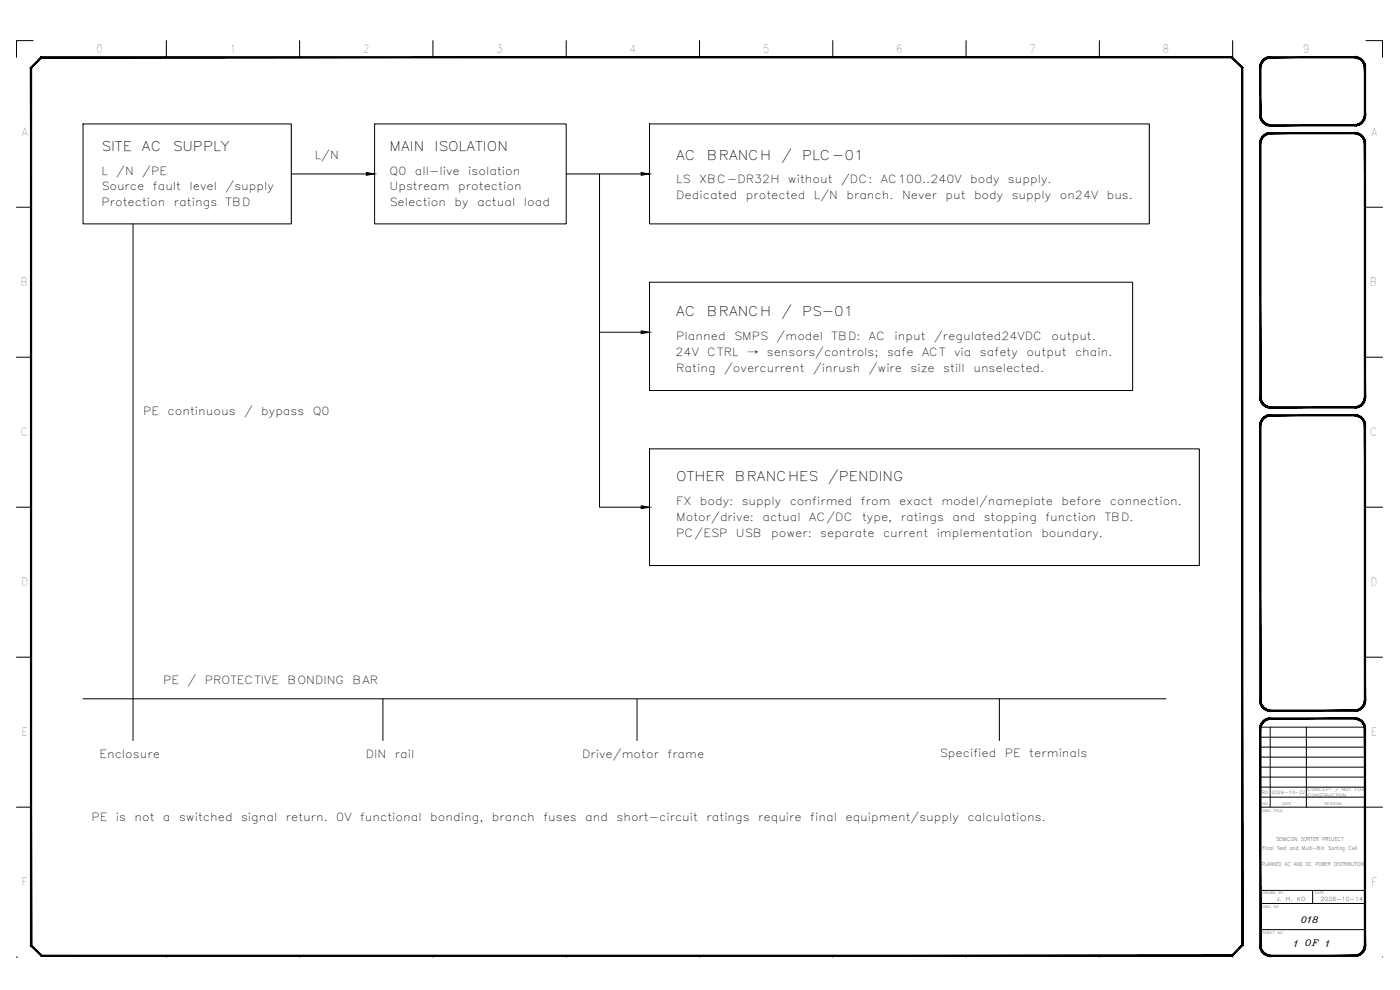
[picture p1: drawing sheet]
<svg xmlns="http://www.w3.org/2000/svg" width="420mm" height="297mm" viewBox="0 0 420 297" stroke-linecap="round" stroke-linejoin="round" font-family="sans-serif">
<g fill="none" stroke="#000" stroke-width=".3">
<path d="M9.9 12.2h-5v5M49.9 12.2v5M89.9 12.2v5M129.9 12.2v5M169.9 12.2v5M209.9 12.2v5M249.9 12.2v5M289.9 12.2v5M329.9 12.2v5M369.9 12.2v5M409.9 12.2h5v5M24.9 37.2h62.5v30h-62.5z"/>
<path d="M112.4 37.2h57.5v30h-57.5zM194.9 37.2h150v30h-150zM372.8 20.3v17.6M87.4 52.2h22.5M169.9 52.2h22.5M179.9 52.2v47.5h12.5M4.9 62.2h4.4M39.9 67.2v155M409.9 62.2h5M179.9 99.7v52.5h12.5M194.9 84.7h145v32.5h-145zM4.9 107.2h4.4"/>
<path d="M409.9 107.2h5M194.9 134.7h165v35h-165zM4.9 152.2h4.4M409.9 152.2h5M4.9 197.2h4.4M409.9 197.2h5M24.9 209.7h325M114.9 209.7v12.5M191.2 209.7v12.5M299.9 209.7v12.5M378.3 218.2h31.4M381.2 218.2v24"/>
<path d="M392.1 218.2v24M378.2 239.2h31.4M378.3 236.2h31.3M378.3 233.2h31.3M378.3 230.2h31.3M378.3 227.2h31.4M378.3 224.2h31.4M378.3 221.2h31.4M4.9 242.2h4.4M372.8 259.4v24.2M378.2 242.2h31.4M409.9 242.2h5"/>
<path d="M378.2 278.9h31.4M378.2 271.1h31.4M378.2 267.2h31.4M393.9 267.2v3.9M4.9 287.2h.1M49.9 286.8v.4M89.9 286.8v.4M129.9 286.8v.4M169.9 286.8v.4M209.9 286.8v.4M249.9 286.8v.4M289.9 286.8v.4"/>
<path d="M329.9 286.8v.4M369.9 286.5v.7M414.9 287.2h.1"/>
</g>
<g fill="#000" stroke="#000" stroke-width=".3">
<path d="M109.9 51.8l2.5 .4-2.5 .4zM192.4 51.8l2.5 .4-2.5 .4zM192.4 99.3l2.5 .4-2.5 .4zM192.4 151.8l2.5 .4-2.5 .4z"/>
<path d="M380.9 17h.5v.4zM380.9 17v.4h.5zM380.4 17.2l.5-.2v.4zM380.4 17.2l.1 .3 .4-.1zM379.9 17.3l.5-.1 .1 .3zM379.9 17.3l.2 .4 .4-.2zM379.4 17.6l.5-.3 .2 .4zM379.4 17.6l.3 .3 .4-.2zM379 18l.4-.4 .3 .3zM379 18l.3 .2 .4-.3zM379 18l.3 .2-.6 .2zM378.7 18.4l.3 .2 .3-.4zM378.7 18.4l.3 .2-.6 .2zM378.4 18.8l.4 .2 .2-.4zM378.4 18.8l.4 .2-.6 .3zM378.2 19.3l.4 .1 .2-.4zM378.2 19.3l.4 .1-.5 .4zM378.1 19.8l.4 .1 .1-.5zM378.1 19.8l.4 .1-.5 .4zM378.5 19.9l-.5 .4h.4z"/>
<path d="M381.4 17.4h25.1v-.4zM381.4 17h25.1l-25.1 .4z"/>
<path d="M378 34.5h.4l-.3 .5zM378.4 34.5l-.3 .5 .4-.1zM378.1 35l.4-.1-.3 .6zM378.5 34.9l-.3 .6 .4-.1zM378.2 35.5l.4-.1-.2 .6zM378.6 35.4l-.2 .6 .4-.2zM378.4 36l.4-.2-.1 .6zM378.8 35.8l-.1 .6 .3-.2zM378.7 36.4l.3-.2v.6zM379 36.2v.6l.3-.3zM379 36.8l.3-.3 .1 .7zM379.3 36.5l.1 .7 .3-.4zM379.7 36.8l.2 .6-.5-.2zM379.7 36.8l.2 .6 .2-.3zM380.1 37.1l.3 .5-.5-.2zM380.1 37.1l.3 .5 .1-.3zM380.5 37.3l.4 .5-.5-.2zM380.5 37.3l.4 .5v-.4zM380.9 37.4l.5 .4h-.5zM380.9 37.4l.5 .4v-.4z"/>
<path d="M378 20.3l.4 14.2v-14.2zM378 20.3l.4 14.2h-.4z"/>
<path d="M380.9 39.8h.5v.3zM380.9 39.8v.4l.5-.1zM380.4 39.9l.5-.1v.4zM380.4 39.9l.1 .4 .4-.1zM379.9 40.1l.5-.2 .1 .4zM379.9 40.1l.2 .4 .4-.2zM379.4 40.4l.5-.3 .2 .4zM379.4 40.4l.3 .3 .4-.2zM379 40.7l.4-.3 .3 .3zM379 40.7l.3 .3 .4-.3zM379 40.7l.3 .3-.6 .1zM378.7 41.1l.3 .3 .3-.4zM378.7 41.1l.3 .3-.6 .2zM378.4 41.6l.4 .2 .2-.4zM378.4 41.6l.4 .2-.6 .3zM378.2 42.1l.4 .1 .2-.4zM378.2 42.1l.4 .1-.5 .4zM378.1 42.6h.4l.1-.4zM378.1 42.6h.4l-.5 .5zM378.5 42.6l-.5 .5h.4z"/>
<path d="M381.4 37.8h25.1v-.4zM381.4 37.4h25.1l-25.1 .4z"/>
<path d="M406.5 37.4l.5 .4h-.5zM406.5 37.4l.5 .4v-.4zM407 37.4l.5 .2-.5 .2zM407 37.4l.5 .2-.1-.3zM407.4 37.3l.6 .1-.5 .2zM407.4 37.3l.6 .1-.2-.3zM407.8 37.1l.7 .1-.5 .2zM407.8 37.1l.7 .1-.3-.4zM408.2 36.8h.7l-.4 .4zM408.2 36.8h.7l-.3-.3zM408.6 36.5l.6-.1-.3 .4zM408.9 36.2l-.3 .3 .6-.1zM408.9 36.2l.6-.2-.3 .4zM409.1 35.8l-.2 .4 .6-.2zM409.1 35.8l.6-.3-.2 .5zM409.3 35.4l-.2 .4 .6-.3zM409.3 35.4l.5-.4-.1 .5zM409.4 34.9l-.1 .5 .5-.4zM409.8 34.5v.5l-.4-.1zM409.5 34.5l-.1 .4 .4-.4z"/>
<path d="M409.5 20.3l.3 14.2v-14.2zM409.5 20.3l.3 14.2h-.3z"/>
<path d="M409.8 19.8v.5h-.3zM409.4 19.9l.1 .4 .3-.5zM409.7 19.3l.1 .5-.4 .1zM409.3 19.4l.1 .5 .3-.6zM409.5 18.8l.2 .5-.4 .1zM409.1 19l.2 .4 .2-.6zM409.2 18.4l.3 .4-.4 .2zM408.9 18.6l.2 .4 .1-.6zM408.9 18l.3 .4-.3 .2zM408.9 18l-.3 .2 .3 .4zM408.5 17.6l.4 .4-.3 .2zM408.5 17.6l-.3 .3 .4 .3zM408 17.3l.5 .3-.3 .3zM408 17.3l-.2 .4 .4 .2zM407.5 17.2l.5 .1-.2 .4zM407.5 17.2l-.1 .3 .4 .2zM407 17l.5 .2-.1 .3zM407 17v.4l.4 .1zM406.5 17h.5v.4zM406.5 17v.4h.5z"/>
<path d="M378 43.1l.4 76v-76zM378 43.1l.4 76h-.4z"/>
<path d="M381.4 40.1h25.1v-.3zM381.4 39.8h25.1l-25.1 .3z"/>
<path d="M409.5 43.1l.3 76v-76zM409.5 43.1l.3 76h-.3z"/>
<path d="M409.8 42.6v.5h-.3zM409.4 42.6l.1 .5 .3-.5zM409.7 42.1l.1 .5h-.4zM409.3 42.2l.1 .4 .3-.5zM409.5 41.6l.2 .5-.4 .1zM409.1 41.8l.2 .4 .2-.6zM409.2 41.1l.3 .5-.4 .2zM408.9 41.4l.2 .4 .1-.7zM408.9 40.7l.3 .4-.3 .3zM408.9 40.7l-.3 .3 .3 .4zM408.5 40.4l.4 .3-.3 .3zM408.5 40.4l-.3 .3 .4 .3zM408 40.1l.5 .3-.3 .3zM408 40.1l-.2 .4 .4 .2zM407.5 39.9l.5 .2-.2 .4zM407.5 39.9l-.1 .4 .4 .2zM407 39.8l.5 .1-.1 .4zM407 39.8v.4l.4 .1zM406.5 39.8h.5v.4zM406.5 39.8v.3l.5 .1z"/>
<path d="M378 119.1h.4l-.3 .5zM378.4 119.1l-.3 .5h.4zM378.1 119.6h.4l-.3 .5zM378.5 119.6l-.3 .5 .4-.1zM378.2 120.1l.4-.1-.2 .6zM378.6 120l-.2 .6 .4-.2zM378.4 120.6l.4-.2-.1 .7zM378.8 120.4l-.1 .7 .3-.3zM378.7 121.1l.3-.3v.7zM379 120.8v.7l.3-.3zM379 121.5l.3-.3 .1 .6zM379.3 121.2l.1 .6 .3-.3zM379.7 121.5l.2 .6-.5-.3zM379.7 121.5l.2 .6 .2-.4zM380.1 121.7l.3 .6-.5-.2zM380.1 121.7l.3 .6 .1-.4zM380.5 121.9l.4 .5-.5-.1zM380.5 121.9l.4 .5v-.4zM380.9 122l.5 .4h-.5zM380.9 122l.5 .4v-.4z"/>
<path d="M378 127.7l.4 82.4v-82.4zM378 127.7l.4 82.4h-.4z"/>
<path d="M381.4 122v.4l25.1-.4zM381.4 122.4l25.1-.4v.4z"/>
<path d="M381.4 124.4v.4l25.1-.4zM381.4 124.8l25.1-.4v.4z"/>
<path d="M380.9 124.5l.5-.1v.4zM380.9 124.5v.3h.5zM380.4 124.6l.5-.1v.3zM380.4 124.6l.1 .3 .4-.1zM379.9 124.8l.5-.2 .1 .3zM379.9 124.8l.2 .3 .4-.2zM379.4 125l.5-.2 .2 .3zM379.4 125l.3 .4 .4-.3zM379 125.4l.4-.4 .3 .4zM379 125.4l.3 .3 .4-.3zM379 125.4l.3 .3-.6 .1zM378.7 125.8l.3 .2 .3-.3zM378.7 125.8l.3 .2-.6 .2zM378.4 126.2l.4 .2 .2-.4zM378.4 126.2l.4 .2-.6 .3zM378.2 126.7l.4 .1 .2-.4zM378.2 126.7l.4 .1-.5 .4zM378.1 127.2l.4 .1 .1-.5zM378.1 127.2l.4 .1-.5 .4zM378.5 127.3l-.5 .4h.4z"/>
<path d="M406.5 122l.5 .4h-.5zM406.5 122l.5 .4v-.4zM407 122l.5 .3-.5 .1zM407 122l.5 .3-.1-.4zM407.4 121.9l.6 .2-.5 .2zM407.4 121.9l.6 .2-.2-.4zM407.8 121.7l.7 .1-.5 .3zM407.8 121.7l.7 .1-.3-.3zM408.2 121.5h.7l-.4 .3zM408.2 121.5h.7l-.3-.3zM408.6 121.2l.6-.1-.3 .4zM408.9 120.8l-.3 .4 .6-.1zM408.9 120.8l.6-.2-.3 .5zM409.1 120.4l-.2 .4 .6-.2zM409.1 120.4l.6-.3-.2 .5zM409.3 120l-.2 .4 .6-.3zM409.3 120l.5-.4-.1 .5zM409.4 119.6l-.1 .4 .5-.4zM409.8 119.1v.5h-.4zM409.5 119.1l-.1 .5 .4-.5z"/>
<path d="M409.8 127.2v.5h-.3zM409.4 127.3l.1 .4 .3-.5zM409.7 126.7l.1 .5-.4 .1zM409.3 126.8l.1 .5 .3-.6zM409.5 126.2l.2 .5-.4 .1zM409.1 126.4l.2 .4 .2-.6zM409.2 125.8l.3 .4-.4 .2zM408.9 126l.2 .4 .1-.6zM408.9 125.4l.3 .4-.3 .2zM408.9 125.4l-.3 .3 .3 .3zM408.5 125l.4 .4-.3 .3zM408.5 125l-.3 .4 .4 .3zM408 124.8l.5 .2-.3 .4zM408 124.8l-.2 .3 .4 .3zM407.5 124.6l.5 .2-.2 .3zM407.5 124.6l-.1 .3 .4 .2zM407 124.5l.5 .1-.1 .3zM407 124.5v.3l.4 .1zM406.5 124.4l.5 .1v.3zM406.5 124.4v.4h.5z"/>
<path d="M409.5 127.7l.3 82.4v-82.4zM409.5 127.7l.3 82.4h-.3z"/>
<path d="M378 210.1h.4l-.3 .5zM378.4 210.1l-.3 .5h.4zM378.1 210.6h.4l-.3 .5zM378.5 210.6l-.3 .5 .4-.1zM378.2 211.1l.4-.1-.2 .6zM378.6 211l-.2 .6 .4-.2zM378.4 211.6l.4-.2-.1 .7zM378.8 211.4l-.1 .7 .3-.3zM378.7 212.1l.3-.3v.7zM379 211.8v.7l.3-.3zM379 212.5l.3-.3 .1 .6zM379.3 212.2l.1 .6 .3-.3zM379.7 212.5l.2 .6-.5-.3zM379.7 212.5l.2 .6 .2-.4zM380.1 212.7l.3 .6-.5-.2zM380.1 212.7l.3 .6 .1-.4zM380.5 212.9l.4 .5-.5-.1zM380.5 212.9l.4 .5v-.4zM380.9 213l.5 .4h-.5zM380.9 213l.5 .4v-.4z"/>
<path d="M378 218.7l.4 64.9v-64.9zM378 218.7l.4 64.9h-.4z"/>
<path d="M381.4 213v.4l25.1-.4zM381.4 213.4l25.1-.4v.4z"/>
<path d="M381.4 215.4v.4l25.1-.4zM381.4 215.8l25.1-.4v.4z"/>
<path d="M380.9 215.4h.5v.4zM380.9 215.4v.4h.5zM380.4 215.6l.5-.2v.4zM380.4 215.6l.1 .3 .4-.1zM379.9 215.8l.5-.2 .1 .3zM379.9 215.8l.2 .3 .4-.2zM379.4 216l.5-.2 .2 .3zM379.4 216l.3 .4 .4-.3zM379 216.4l.4-.4 .3 .4zM379 216.4l.3 .3 .4-.3zM379 216.4l.3 .3-.6 .1zM378.7 216.8l.3 .2 .3-.3zM378.7 216.8l.3 .2-.6 .2zM378.4 217.2l.4 .2 .2-.4zM378.4 217.2l.4 .2-.6 .3zM378.2 217.7l.4 .1 .2-.4zM378.2 217.7l.4 .1-.5 .4zM378.1 218.2l.4 .1 .1-.5zM378.1 218.2l.4 .1-.5 .4zM378.5 218.3l-.5 .4h.4z"/>
<path d="M406.5 213l.5 .4h-.5zM406.5 213l.5 .4v-.4zM407 213l.5 .3-.5 .1zM407 213l.5 .3-.1-.4zM407.4 212.9l.6 .2-.5 .2zM407.4 212.9l.6 .2-.2-.4zM407.8 212.7l.7 .1-.5 .3zM407.8 212.7l.7 .1-.3-.3zM408.2 212.5h.7l-.4 .3zM408.2 212.5h.7l-.3-.3zM408.6 212.2l.6-.1-.3 .4zM408.9 211.8l-.3 .4 .6-.1zM408.9 211.8l.6-.2-.3 .5zM409.1 211.4l-.2 .4 .6-.2zM409.1 211.4l.6-.3-.2 .5zM409.3 211l-.2 .4 .6-.3zM409.3 211l.5-.4-.1 .5zM409.4 210.6l-.1 .4 .5-.4zM409.8 210.1v.5h-.4zM409.5 210.1l-.1 .5 .4-.5z"/>
<path d="M409.8 218.2v.5h-.3zM409.4 218.3l.1 .4 .3-.5zM409.7 217.7l.1 .5-.4 .1zM409.3 217.8l.1 .5 .3-.6zM409.5 217.2l.2 .5-.4 .1zM409.1 217.4l.2 .4 .2-.6zM409.2 216.8l.3 .4-.4 .2zM408.9 217l.2 .4 .1-.6zM408.9 216.4l.3 .4-.3 .2zM408.9 216.4l-.3 .3 .3 .3zM408.5 216l.4 .4-.3 .3zM408.5 216l-.3 .4 .4 .3zM408 215.8l.5 .2-.3 .4zM408 215.8l-.2 .3 .4 .3zM407.5 215.6l.5 .2-.2 .3zM407.5 215.6l-.1 .3 .4 .2zM407 215.4l.5 .2-.1 .3zM407 215.4v.4l.4 .1zM406.5 215.4h.5v.4zM406.5 215.4v.4h.5z"/>
<path d="M409.5 218.7l.3 64.9v-64.9zM409.5 218.7l.3 64.9h-.3z"/>
<path d="M372.6 20.4v263.2l.4 .1zM372.6 20.4l.4-.2v263.5zM369.6 17.4l3 3 .4-.2zM369.8 17l3.2 3.2-3.4-2.8zM12.5 17.4h357.1l.2-.4zM12.4 17h357.4l-357.3 .4zM12.4 17l-2.9 3.4 3-3zM12.4 17l-2.9 3.4-.4-.2zM9.1 20.2l.4 263.4v-263.2zM9.1 20.2l.4 263.4-.4 .1zM9.1 283.7l3.4 2.9-3-3zM9.1 283.7l3.4 2.9-.1 .4zM12.5 286.6l-.1 .4 357.2-.4zM12.4 287l357.2-.4 .2 .4zM369.6 286.6l.2 .4 2.8-3.4zM372.6 283.6l.4 .1-3.2 3.3z"/>
<path d="M378 283.6h.4l-.3 .6zM378.4 283.6l-.3 .6 .4-.1zM378.1 284.2l.4-.1-.3 .6zM378.5 284.1l-.3 .6 .4-.1zM378.2 284.7l.4-.1-.2 .6zM378.6 284.6l-.2 .6 .4-.2zM378.4 285.2l.4-.2-.1 .6zM378.8 285l-.1 .6 .3-.2zM378.7 285.6l.3-.2v.6zM379 285.4v.6l.3-.3zM379 286l.3-.3 .1 .6zM379.3 285.7l.1 .6 .3-.3zM379.7 286l.2 .6-.5-.3zM379.7 286l.2 .6 .2-.3zM380.1 286.3l.3 .5-.5-.2zM380.1 286.3l.3 .5 .1-.4zM380.5 286.4l.4 .5-.5-.1zM380.5 286.4l.4 .5v-.4zM380.9 286.5l.5 .5-.5-.1zM380.9 286.5l.5 .5v-.4z"/>
<path d="M381.4 286.6v.4l25.1-.4zM381.4 287l25.1-.4v.4z"/>
<path d="M406.5 286.6l.5 .3-.5 .1zM406.5 286.6l.5 .3v-.4zM407 286.5l.5 .3-.5 .1zM407 286.5l.5 .3-.1-.4zM407.4 286.4l.6 .2-.5 .2zM407.4 286.4l.6 .2-.2-.3zM407.8 286.3h.7l-.5 .3zM407.8 286.3h.7l-.3-.3zM408.2 286h.7l-.4 .3zM408.2 286h.7l-.3-.3zM408.6 285.7l.6-.1-.3 .4zM408.9 285.4l-.3 .3 .6-.1zM408.9 285.4l.6-.2-.3 .4zM409.1 285l-.2 .4 .6-.2zM409.1 285l.6-.3-.2 .5zM409.3 284.6l-.2 .4 .6-.3zM409.3 284.6l.5-.4-.1 .5zM409.4 284.1l-.1 .5 .5-.4zM409.8 283.6v.6l-.4-.1zM409.5 283.6l-.1 .5 .4-.5z"/>
</g>
<g font-size="4">
<text x="30.4" y="45.4">SITE</text>
<text x="42.6" y="45.4">AC</text>
<text x="51.8" y="45.4">SUPPLY</text>
<text x="116.9" y="45.4">MAIN</text>
<text x="130.4" y="45.4">ISOLATION</text>
<text x="202.9" y="47.9">AC</text>
<text x="212.2" y="47.9">BRANCH</text>
<text x="234.5" y="47.9">/</text>
<text x="240.7" y="47.9">PLC-01</text>
<text x="202.9" y="94.9">AC</text>
<text x="212.2" y="94.9">BRANCH</text>
<text x="234.5" y="94.9">/</text>
<text x="240.7" y="94.9">PS-01</text>
<text x="202.9" y="144.4">OTHER</text>
<text x="220.6" y="144.4">BRANCHES</text>
<text x="248.5" y="144.4">/PENDING</text>
</g>
<g font-size="3.4">
<text x="29" y="15.9">0</text>
<text x="69.2" y="15.9">1</text>
<text x="109" y="15.9">2</text>
<text x="149" y="15.9">3</text>
<text x="189" y="16">4</text>
<text x="229" y="15.9">5</text>
<text x="269" y="15.9">6</text>
<text x="309" y="15.9">7</text>
<text x="349" y="15.9">8</text>
<text x="391" y="15.9">9</text>
<text x="6.4" y="40.9">A</text>
<text x="411.4" y="40.9">A</text>
<text x="94.5" y="47.6">L/N</text>
<text x="30.4" y="52.4">L</text>
<text x="34.9" y="52.4">/N</text>
<text x="42.7" y="52.4">/PE</text>
<text x="116.9" y="52.4">Q0</text>
<text x="124.5" y="52.4">all-live</text>
<text x="140.5" y="52.4">isolation</text>
<text x="30.4" y="57.1">Source</text>
<text x="45.9" y="57.1">fault</text>
<text x="56.9" y="57.1">level</text>
<text x="67.7" y="57.1">/supply</text>
<text x="116.9" y="57.1">Upstream</text>
<text x="137.5" y="57.1">protection</text>
<text x="202.9" y="54.9">LS</text>
<text x="202.9" y="59.8">Dedicated</text>
<text x="209.8" y="54.9">XBC-DR32H</text>
<text x="223.8" y="59.8">protected</text>
<text x="236.5" y="54.9">without</text>
<text x="244.3" y="59.8">L/N</text>
<text x="252.5" y="54.9">/DC:</text>
<text x="254" y="59.8">branch.</text>
<text x="264.4" y="54.9">AC100..240V</text>
<text x="270.7" y="59.8">Never</text>
<text x="283.7" y="59.8">put</text>
<text x="291.2" y="54.9">body</text>
<text x="292.3" y="59.8">body</text>
<text x="302.5" y="54.9">supply.</text>
<text x="303.7" y="59.8">supply</text>
<text x="318" y="59.8">on24V</text>
<text x="332.1" y="59.8">bus.</text>
<text x="30.4" y="61.9">Protection</text>
<text x="52.2" y="61.9">ratings</text>
<text x="67.7" y="61.9">TBD</text>
<text x="116.9" y="61.9">Selection</text>
<text x="136.4" y="61.9">by</text>
<text x="143.2" y="61.9">actual</text>
<text x="157.2" y="61.9">load</text>
<text x="6.3" y="85.9">B</text>
<text x="411.3" y="85.9">B</text>
<text x="202.9" y="101.9">Planned</text>
<text x="220.3" y="101.9">SMPS</text>
<text x="233.1" y="101.9">/model</text>
<text x="249.6" y="101.9">TBD:</text>
<text x="260.8" y="101.9">AC</text>
<text x="268.5" y="101.9">input</text>
<text x="280.3" y="101.9">/regulated24VDC</text>
<text x="315.6" y="101.9">output.</text>
<text x="202.8" y="106.9">24V</text>
<text x="212.3" y="106.9">CTRL</text>
<text x="224.2" y="106.9">→</text>
<text x="230.2" y="106.9">sensors/controls;</text>
<text x="266.2" y="106.9">safe</text>
<text x="276.7" y="106.9">ACT</text>
<text x="286.4" y="106.9">via</text>
<text x="294.1" y="106.9">safety</text>
<text x="308" y="106.9">output</text>
<text x="322.6" y="106.9">chain.</text>
<text x="202.9" y="111.7">Rating</text>
<text x="217.3" y="111.7">/overcurrent</text>
<text x="244" y="111.7">/inrush</text>
<text x="260.7" y="111.7">/wire</text>
<text x="273.3" y="111.7">size</text>
<text x="283.1" y="111.7">still</text>
<text x="292.1" y="111.7">unselected.</text>
<text x="42.9" y="124.4">PE</text>
<text x="50.3" y="124.4">continuous</text>
<text x="73.2" y="124.4">/</text>
<text x="78.4" y="124.4">bypass</text>
<text x="93.9" y="124.4">Q0</text>
<text x="6.3" y="130.9">C</text>
<text x="411.3" y="130.9">C</text>
<text x="202.9" y="151.4">FX</text>
<text x="210" y="151.4">body:</text>
<text x="222.6" y="151.4">supply</text>
<text x="237" y="151.4">confirmed</text>
<text x="258.4" y="151.4">from</text>
<text x="269.8" y="151.4">exact</text>
<text x="282.5" y="151.4">model/nameplate</text>
<text x="318.6" y="151.4">before</text>
<text x="333.1" y="151.4">connection.</text>
<text x="202.9" y="156.2">Motor/drive:</text>
<text x="202.9" y="161.1">PC/ESP</text>
<text x="220.9" y="161.1">USB</text>
<text x="228.8" y="156.2">actual</text>
<text x="231.4" y="161.1">power:</text>
<text x="242.9" y="156.2">AC/DC</text>
<text x="246.2" y="161.1">separate</text>
<text x="258.7" y="156.2">type,</text>
<text x="265" y="161.1">current</text>
<text x="270.3" y="156.2">ratings</text>
<text x="281.1" y="161.1">implementation</text>
<text x="285.9" y="156.2">and</text>
<text x="295.2" y="156.2">stopping</text>
<text x="312.5" y="161.1">boundary.</text>
<text x="313.7" y="156.2">function</text>
<text x="331.5" y="156.2">TBD.</text>
<text x="6.4" y="175.9">D</text>
<text x="411.4" y="175.9">D</text>
<text x="48.9" y="205.4">PE</text>
<text x="56.3" y="205.4">/</text>
<text x="61.4" y="205.4">PROTECTIVE</text>
<text x="86.3" y="205.4">BONDING</text>
<text x="105.8" y="205.4">BAR</text>
<text x="6.5" y="220.9">E</text>
<text x="411.5" y="220.9">E</text>
<text x="29.9" y="227.4">Enclosure</text>
<text x="109.8" y="227.4">DIN</text>
<text x="118.5" y="227.4">rail</text>
<text x="174.7" y="227.4">Drive/motor</text>
<text x="200.3" y="227.4">frame</text>
<text x="282.1" y="227.2">Specified</text>
<text x="301.6" y="227.2">PE</text>
<text x="308.9" y="227.2">terminals</text>
<text x="27.4" y="246.4">PE</text>
<text x="34.8" y="246.4">is</text>
<text x="40.3" y="246.4">not</text>
<text x="48.9" y="246.4">a</text>
<text x="53.7" y="246.4">switched</text>
<text x="72.3" y="246.4">signal</text>
<text x="85.8" y="246.4">return.</text>
<text x="100.9" y="246.4">0V</text>
<text x="108" y="246.4">functional</text>
<text x="129.1" y="246.4">bonding,</text>
<text x="147.6" y="246.4">branch</text>
<text x="163.1" y="246.4">fuses</text>
<text x="175.6" y="246.4">and</text>
<text x="185" y="246.4">short-circuit</text>
<text x="212" y="246.4">ratings</text>
<text x="227.5" y="246.4">require</text>
<text x="243.2" y="246.4">final</text>
<text x="253.7" y="246.4">equipment/supply</text>
<text x="290.3" y="246.4">calculations.</text>
<text x="6.6" y="265.9">F</text>
<text x="411.6" y="265.9">F</text>
</g>
<g font-size="2.7">
<text x="390.5" y="276.8">018</text>
<text x="388.4" y="284">1</text>
<text x="391.7" y="283.9">OF</text>
<text x="397.9" y="284">1</text>
</g>
<g font-size="1.7">
<text x="383.1" y="270.3">J.</text>
<text x="385.9" y="270.3">H.</text>
<text x="389.2" y="270.3">KO</text>
<text x="396.3" y="270.3">2026-10-14</text>
</g>
<g font-size="1.6">
<text x="378.9" y="254.9">Final Test and Multi-Bin Sorting Cell</text>
<text x="383" y="252.4">SEMICON SORTER PROJECT</text>
<text x="378.7" y="260">PLANNED AC AND DC POWER DISTRIBUTION</text>
</g>
<g font-size="1.3">
<text x="378.7" y="238.3">R0</text>
<text x="381.6" y="238.3">2026-10-22</text>
<text x="392.4" y="237.3">CONCEPT</text>
<text x="392.4" y="239">CONSTRUCTION</text>
<text x="400.7" y="237.3">/</text>
<text x="402.7" y="237.3">NOT</text>
<text x="406.6" y="237.3">FOR</text>
</g>
<g font-size="1.1">
<text x="378.9" y="243.5">DWG</text>
<text x="378.9" y="241.5">NO.</text>
<text x="382.2" y="243.5">TITLE</text>
<text x="384.8" y="241.5">DATE</text>
<text x="397.5" y="241.5">REVISION</text>
<text x="378.9" y="268.3">DRAWN</text>
<text x="383.7" y="268.3">BY</text>
<text x="394.6" y="268.3">DATE</text>
<text x="378.9" y="272.5">DWG</text>
<text x="382.2" y="272.5">NO</text>
<text x="378.9" y="280.2">SHEET</text>
<text x="383.4" y="280.2">NO</text>
</g>
</svg>
